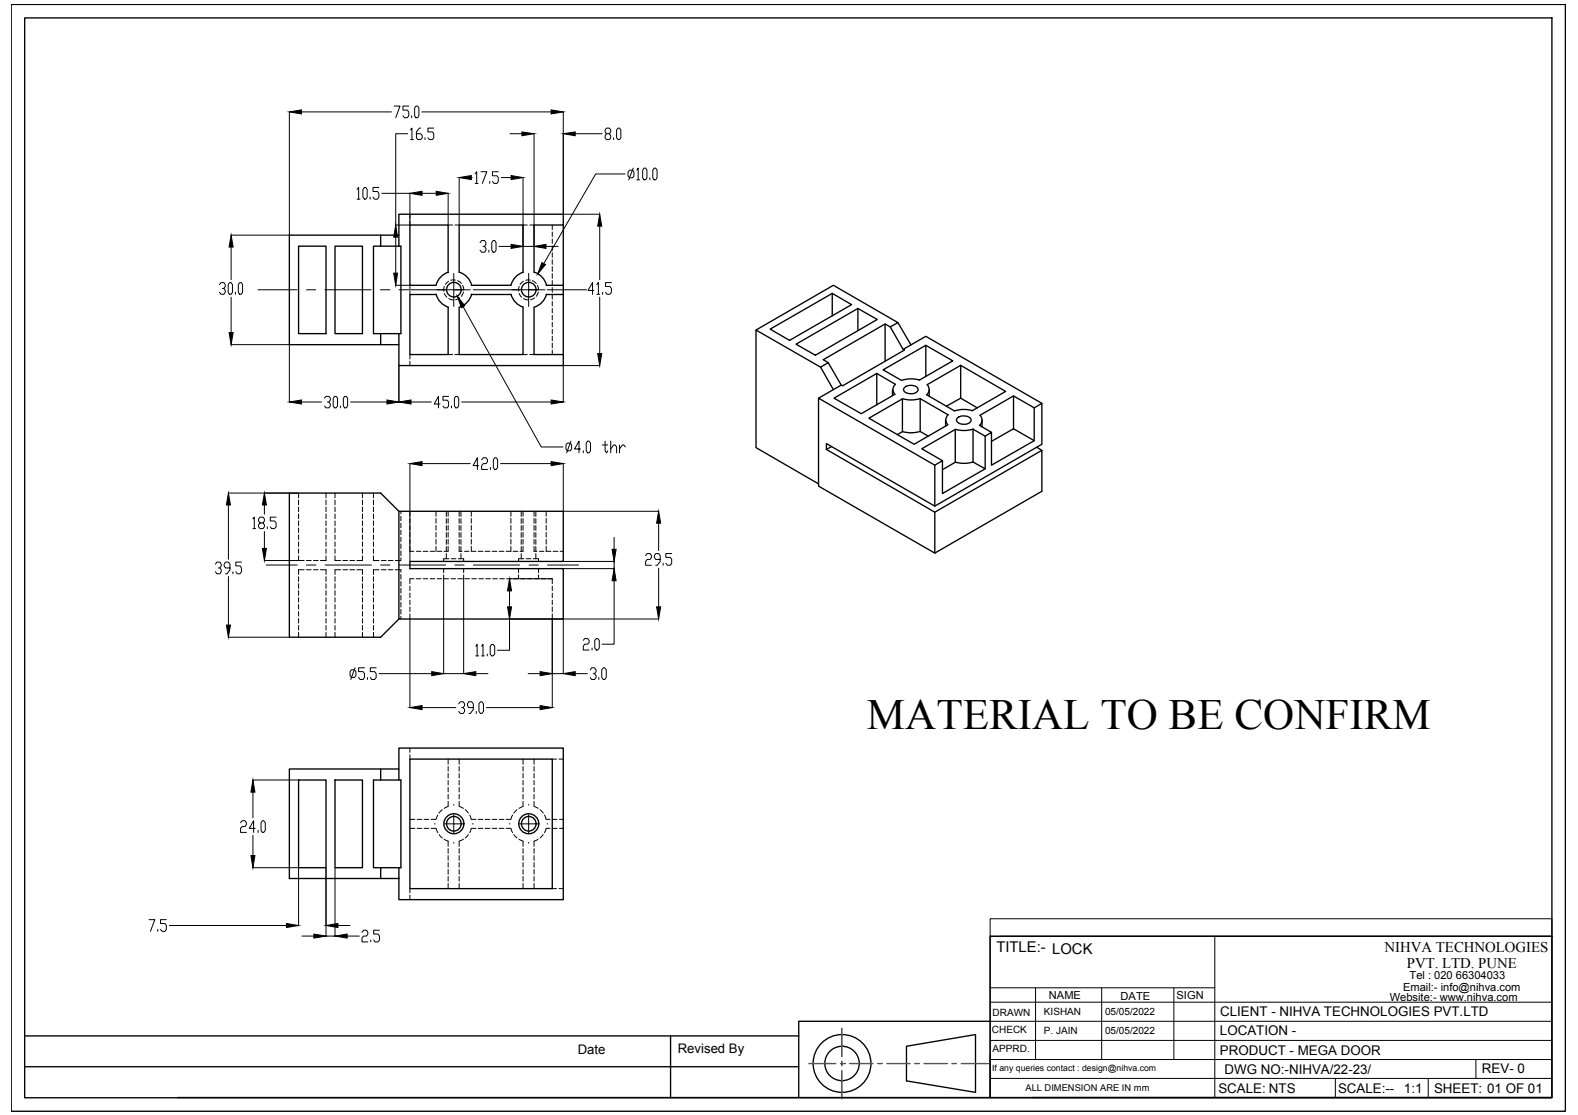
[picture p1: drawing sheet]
<svg xmlns="http://www.w3.org/2000/svg" width="297mm" height="210mm" viewBox="0 0 297 210" stroke-linecap="round" stroke-linejoin="round" font-family="sans-serif">
<!-- layer: 0 -->
<g fill="none" stroke="#000" stroke-width=".25">
<path d="M2.1 .8h292.6v208.4h-292.6zM4.6 3.4h287.5v203.3h-287.5zM54.5 44.3h17.2v2h-1.4v16.5h1.4v2.1h-17.2zM56.2 46.3h5.2v16.5h-5.2zM63.1 46.3h5.1v16.5h-5.1zM71.7 44.3h3.4v2h-3.4M75.1 44.3v-4h30.9v2.1h-5.5v8.9M75.1 46.3h.4v16.5h-.4M82.1 55.4a3.6 3.6 0 0 0 2.3 2.5v8.8h-7.2v-11.3h4.9M84.4 51.3v-8.9h-7.2v11.3h4.9M84.4 51.2a3.5 3.5 0 0 0-2.3 2.5M86.4 51.3v-8.9h12.1v8.9"/>
<path d="M86.5 51.2a3.5 3.5 0 0 1 2.3 2.5M88.7 53.7h7.5M88.7 55.4h7.5M88.8 55.4a3.5 3.5 0 0 1-2.3 2.4l-.1 8.9h12.1v-8.8M96.2 55.4a3.5 3.5 0 0 0 2.3 2.4M98.5 51.2a3.5 3.5 0 0 0-2.3 2.5M100.5 57.9v8.8h5.5v2.1h-30.9v-3.9M100.6 51.2a3.5 3.5 0 0 1 2.3 2.5M102.8 53.7h3.2M102.9 55.4a3.5 3.5 0 0 1-2.3 2.4M106 53.7v1.7h-3.2M106 42.4v11.3"/>
<path d="M106 55.4v11.3M156.7 55.2v4.3M161.5 58.1v4.2M71.7 62.8h3.4v2.1h-3.4M142.3 62.1l14.6-8.4 12.1 7-1.4 .8-1-.5-11.6 6.7 .9 .6M145 62l11.7-6.8 3.6 2.1-11.7 6.8zM149.8 64.8l11.7-6.7 3.6 2-11.6 6.8zM154.1 75l21.9 12.6v7.7l-20.4-11.8v1.1l20.4 11.8v7.7l-21.9-12.6zM154.1 75l4.3-2.5 .2 .1 11.7-6.7-.3-.1 4.3-2.5 21.8 12.6M154.5 69.1l-12.2-7v22.2l11.8 6.8M158.4 72.5l-2.5-4.2-1.4 .8 2.4 4.2M165 70.3v5.9"/>
<path d="M166.6 61v7M167.6 61.5l2.4 4.3M168 73.3v1.2M168.5 72.3l-3.5-2-8 4.7 5.1 2.9 6.3-3.7M168.6 72.3a1.29 1.29 0 0 0-.1 1.9M169 60.7l2.5 4.2M170.2 73a1.78 1.78 0 0 1 2.6 .2 1.42 1.42 0 0 1-2 .8 .68 .68 0 0 1-.6-1zM173 71.6l6.4-3.7-5.1-2.9-8.1 4.6 3.5 2M173.1 71.5l-1.7-.2-1.6 .3M173.2 75l-1.6 .3-1.7-.2M174.3 65v5.9M174.9 73.3v1.3"/>
<path d="M178 79.1v1.1M178.1 76.5l2.7-1.5 3.2 1.8M178.4 80l-6.3 3.6-8.5-4.9 6.3-3.6v6.2l-1 .5M178.5 78.1l-5.3-3.1v6.2M178.5 78.1a1.29 1.29 0 0 0-.1 1.9M179.7 77.4l1.7-.3 1.6 .2 6.3-3.6-8.5-4.9-6.3 3.6a1.29 1.29 0 0 1-.1 1.9l5.3 3.1M180.2 78.8a1.78 1.78 0 0 1 2.6 .2 1.17 1.17 0 0 1-1.6 .9 .87 .87 0 0 1-1-1.1zM180.8 68.8v6.2M184.9 79.1v1.3M190.8 74.5v6.2M194.7 76.8l-3.9-2.3-6.3 3.7a1.29 1.29 0 0 1-.1 1.9l2.2 1.3M75.1 96.3h30.9v9.4h-28.8v1.3h28.8v9.5h-30.9z"/>
<path d="M75.1 96.3l-3.4-3.5h-17.2v27.2h17.2l3.4-3.5M156.5 84.1l-.9 .5M173.2 81.2l1.5 .9M173.2 81.2l-1.6 .3-1.7-.2M176 87.6l1.4-.9v6.2l8-4.6v-6.2l1.2-.7v6.2l8.1-4.6v-6.2l1.4-.9v7.7l-20.1 11.7M176 96.4l20.1-11.6v7.7l-20.1 11.6M177.4 86.7l-3.9-2.2 6.3-3.7v6.2l-2.4 1.4M183.2 80.8l-1.7 .3-1.6-.3M183.2 87l-1.7 .2-1.6-.2M185.4 82.1l-2.2-1.3v6.2l2.2 1.3M194.7 83l-3.9-2.3-4.2 2.4M195.1 84.2l1 .6"/>
<path d="M56.2 146.8h5.2v16.6h-5.2zM63.1 146.8h5.1v16.6h-5.1zM71.7 144.8h3.4v2h-3.4M75.1 144.8v-4h30.9v28.6h-30.9v-4M75.1 146.8h.4v16.6h-.4M77.2 142.9h26.8v24.4h-26.8zM71.7 163.4h3.4v2h-3.4zM71.7 163.4h-1.4v-16.6h1.4v-2h-17.2v20.6h17.2M186.4 176.3h105.7v30.3h-105.7zM4.6 195h145.8M126.2 195v11.7M170.6 197l13-2.2v10.8l-13-2.1z"/>
<path d="M186.4 192.3h-36v14.3h-117M4.6 200.8h145.8M150.4 206.6h36M194.3 206.6h97.8"/>
<circle cx="85.4" cy="54.5" r="1.38"/>
<circle cx="99.5" cy="54.5" r="1.38"/>
<circle cx="85.4" cy="155.1" r="1.88"/>
<circle cx="85.4" cy="155.1" r="1.38"/>
<circle cx="99.5" cy="155.1" r="1.88"/>
<circle cx="99.5" cy="155.1" r="1.38"/>
<circle cx="158.5" cy="200.2" r="5.4"/>
<circle cx="158.5" cy="200.2" r="3.2"/>
</g>
<g fill="none" stroke="#000" stroke-width=".19">
<path d="M74.2 20h1.1l-.8 2.2M76.9 20h-1.1v.7h.9l.2 .4v.7l-.2 .4h-.6l-.3-.4M78.3 20h.3l.3 .3v1.5l-.3 .4h-.3l-.3-.4v-1.5zM54.5 21.1v23.1M56.8 21.1h16.9M67.2 35.7l.3-.4v2.2M67.2 37.5h.6M68.6 35.3h.3l.2 .4v1.4l-.2 .4h-.3l-.3-.4v-1.4zM69.7 37.1v.4M71.3 35.3h-1.1v.8h.9l.2 .3v.7l-.2 .4h-.6l-.3-.4M71.9 36.4h5.3v6M76.7 25.2h-2.2v17.2h2.6"/>
<path d="M77.3 24.5l.2-.4v2.2M77.3 26.3h.5M77.5 21.8v.4M79.2 24.1h-.3l-.5 .7v1.1l.2 .4h.6l.3-.4v-.3l-.3-.4h-.8M79.4 21.1h24.3M79.4 36.4h2.7M80 25.9v.4M81.6 24.1h-1.1v.7h.9l.2 .4v.7l-.2 .4h-.6l-.3-.4M84.4 36.4v5.9M86.4 33.4v8.9M88.7 33.4h.2M89.4 32.7l.3-.4v2.2"/>
<path d="M89.4 34.5h.6M90.5 32.3h1.1l-.8 2.2M92.2 34.1v.4M93.8 32.3h-1.1v.8h.8l.3 .3v.7l-.3 .4h-.5l-.3-.4M94.3 33.4h1.9M96 25.2h2.2M98.5 33.4v8.9M100.5 25.2v17.1M106 21.1v19.2M108.3 25.2h5.1M114.2 25.2l-.3-.4v-.3l.3-.4h.5l.3 .4v.3l-.3 .4h-.5l-.3 .4v.3l.3 .4h.5l.3-.4v-.3l-.3-.4M115.5 25.9v.4"/>
<path d="M116.4 24.1h.2l.3 .4v1.4l-.3 .4h-.2l-.3-.4v-1.4zM117.7 32.8h-5.6l-9.8 16.8M118.5 32h.6l.2 .4v.7l-.2 .4h-.6l-.3-.4v-.7zM119.2 31.7l-.9 2.2M119.9 32l.2-.3v2.2M119.9 33.9h.5M121.2 31.7h.3l.3 .3v1.5l-.3 .4h-.3l-.2-.4v-1.5zM122.3 33.5v.4M123.1 31.7h.3l.3 .3v1.5l-.3 .4h-.3l-.2-.4v-1.5zM41.3 53.6l.3-.4h.5l.3 .4v.3l-.3 .4h-.2M42.1 54.3l.3 .4v.3l-.3 .4h-.5l-.3-.4M43.2 53.2h.3l.3 .4v1.4l-.3 .4h-.3l-.2-.4v-1.4z"/>
<path d="M43.5 44.3h10.9M43.5 46.5v6.1M43.5 56v6.6M44.3 55v.4M45.1 53.2h.3l.3 .4v1.4l-.3 .4h-.3l-.2-.4v-1.4zM48.6 54.6h7.3M57.7 54.6h1.7M61.2 54.6h8.7M71.6 54.6h1.8M74.5 53.7h2.6M74.5 44.6v6.8M75.1 54.6h8.7"/>
<path d="M77.2 53.7v.6M77.2 54.8v.6M83.6 53.9v.9M83.6 55.2l.5 .8M84.4 42.4h.8M84.4 52.9l-.6 .6M84.5 56.2l.8 .3M85.4 51.5v3.1h-1.7M85.6 54.6h2.9M85.6 42.4h.8M85.7 52.7l-.8 .1M86.1 52.8l.8 .6"/>
<path d="M86.6 56.1l-.8 .3M87.1 53.7l.2 .9M87.2 54.6h-1.8v3.1M87.2 57.8l14.7 26.3h4.1M87.2 55l-.3 .8M89.1 54.6h8.7M90.4 45.7l.3-.4h.5l.3 .4v.3l-.3 .4h-.3M91.2 46.4l.3 .4v.3l-.3 .4h-.5l-.3-.4M92 47.1v.4M92.8 45.3h.3l.3 .4v1.4l-.3 .4h-.3l-.2-.4v-1.4zM93.9 46.4h2.3M97.7 53.9l-.1 .9"/>
<path d="M97.7 55.2l.5 .8M98.5 42.4v4h2v-4M98.5 42.4h.8M98.5 52.9l-.6 .6M98.5 56.2l.9 .3M99.5 51.5v3.1h-1.8M99.6 54.6h3M99.7 42.4h.8M99.8 52.7l-.8 .1M100.2 52.8l.8 .6M100.6 56.1l-.7 .3M101.2 53.7l.2 .9"/>
<path d="M101.2 54.6h-1.7v3.1M101.3 55l-.3 .8M102.8 46.4h2.3M103 54.6h7.4M104 42.4v.8M104 43.7v.8M104 45v.8M104 46.3v.8M104 47.6v.9M104 48.9v.9M104 50.2v.9M104 51.5v.9"/>
<path d="M104 52.8v.9M104 54.1v.9M104 55.4v.9M104 56.8v.8M104 58.1v.8M104 59.4v.8M106.1 40.3h6.8M111.8 54.7h-1.1l.8-1.5v2.2M112.3 53.6l.3-.4v2.2M112.3 55.4h.6M112.9 42.6v10M112.9 56v10.6"/>
<path d="M113.4 55v.4M115.1 53.2h-1.1v.7h.8l.3 .4v.7l-.3 .4h-.6l-.2-.4M43.5 64.9h10.9M54.5 64.9v10.8M56.8 75.7h3.7M61.1 75l.3-.4h.5l.3 .4v.3l-.3 .4h-.3M61.9 75.7l.3 .4v.3l-.3 .4h-.5l-.3-.4M63 74.6h.3l.2 .4v1.4l-.2 .4h-.3l-.3-.4v-1.4zM64.1 76.4v.4M64.9 74.6h.3l.2 .4v1.4l-.2 .4h-.3l-.3-.4v-1.4zM66 75.7h6.8M75.1 68.9v6.8"/>
<path d="M77.2 66.7v.9M77.2 68v.8M77.4 75.7h3.8M82.8 76.1h-1.1l.8-1.5v2.2M84.4 66.7h.8M84.4 74.6h-1v.7h.8l.2 .4v.7l-.2 .4h-.6l-.2-.4M85 76.4v.4M85.6 66.7h.8M85.8 74.6h.3l.2 .4v1.4l-.2 .4h-.3l-.3-.4v-1.4zM86.9 75.7h16.8M98.5 66.7h.8M99.7 66.7h.8"/>
<path d="M104 60.7v.8M104 62v.9M104 63.3v.9M104 64.6v.9M104 65.9v.8M106 68.9v6.8M106.1 68.8h6.8M43 92.8h13.2M43 95.1v10.2M47.6 97.7l.3-.3v2.1M47.6 99.5h.5M49 98.5l-.3-.4v-.4l.3-.3h.5l.3 .3v.4l-.3 .4h-.5l-.3 .3v.4l.3 .3h.5l.3-.3v-.4l-.3-.3"/>
<path d="M49.8 95.1v1.7M50.3 99.2v.3M52 97.4h-1.1v.7h.8l.3 .4v.7l-.3 .3h-.6l-.2-.3M56.2 92.8v.9M56.2 94.1v.9M56.2 95.4v.9M56.2 96.8v.8M56.2 98.1v.9M56.2 99.4v.9M61.4 92.8v.9M61.4 94.1v.9M61.4 95.4v.9"/>
<path d="M61.4 96.8v.8M61.4 98.1v.9M61.4 99.4v.9M63.1 92.8v.9M63.1 94.1v.9M63.1 95.4v.9M63.1 96.8v.8M63.1 98.1v.9M63.1 99.4v.9M68.2 92.8v.9M68.2 94.1v.9M68.2 95.4v.9"/>
<path d="M68.2 96.8v.8M68.2 98.1v.9M68.2 99.4v.9M70.3 92.8v.9M70.3 94.1v.9M70.3 95.4v.9M70.3 96.8v.8M70.3 98.1v.9M70.3 99.4v.9M75.5 96.3v.4M75.5 97.2v.8M75.5 98.5v.8"/>
<path d="M75.5 99.8v.9M77.2 87.3v18.3M79.4 87.3h9.1M82.1 96.3v.9M82.1 97.6v.9M82.1 98.9v.9M84 96.3v.9M84 97.6v.9M84 99v.9M84.4 96.3v.9M84.4 97.6v.9M84.4 98.9v.9"/>
<path d="M86.4 96.3v.9M86.4 97.6v.9M86.4 98.9v.9M86.8 96.3v.9M86.8 97.6v.9M86.8 99v.9M88.7 96.3v.9M88.7 97.6v.9M88.7 98.9v.9M90.1 87.7h-1l.8-1.5v2.2M90.7 86.6l.3-.4h.5l.3 .4v.3l-.3 .4h-.5l-.3 .4v.7h1.1M92.3 88v.4"/>
<path d="M93.1 86.2h.3l.3 .4v1.4l-.3 .4h-.3l-.2-.4v-1.4zM94.2 87.3h9.5M96.2 96.3v.9M96.2 97.6v.9M96.2 98.9v.9M98.1 96.3v.9M98.1 97.6v.9M98.1 99v.9M98.5 96.3v.9M98.5 97.6v.9M98.5 98.9v.9M100.5 96.3v.9"/>
<path d="M100.5 97.6v.9M100.5 98.9v.9M100.9 96.3v.9M100.9 97.6v.9M100.9 99v.9M102.8 96.3v.9M102.8 97.6v.9M102.8 98.9v.9M106 87.3v8.9M106.1 96.3h17.9M106.8 83.4h.5l.3 .4v.7l-.3 .4h-.5l-.3-.4v-.7zM107.5 83l-.8 2.2"/>
<path d="M109.2 84.5h-1.1l.9-1.5v2.2M109.8 84.9v.3M110.6 83h.3l.3 .4v1.5l-.3 .3h-.3l-.3-.3v-1.5zM113.4 83.8h1M113.9 83v1.9l.3 .3 .2-.3M115 84.5l.5-.7h.3l.3 .3v1.1M115 83v2.2M116.6 83.8v1.4M117.7 84.1l-.3-.3h-.2l-.6 .7M124 98.5v5.2M40.5 106.2l.3-.4h.6l.2 .4v.3l-.2 .4h-.3M41.4 106.9l.2 .4v.3l-.2 .4h-.6l-.3-.4"/>
<path d="M43 120h11.4M43 108.5v9.2M43.3 106.9h-.9l-.2-.4v-.3l.2-.4h.6l.3 .4v1.1l-.6 .7h-.3M43.8 107.6v.4M45.5 105.8h-1.1v.7h.8l.3 .4v.7l-.3 .4h-.6l-.2-.4M49.8 105.5h7.5M49.8 100.1v3.1M50.1 106.4h5.9M56.2 100.7v.8M56.2 102v.9M56.2 103.3v.9M56.2 104.6v.9"/>
<path d="M56.2 108.6v.9M56.2 109.9v.9M56.2 111.2v.9M56.2 112.5v.9M56.2 113.8v.9M56.2 115.1v.9M56.2 116.4v.9M56.2 117.8v.8M56.2 119v1M57.3 107.3h-1.1v.8M57.7 107.3h.9M57.7 105.5h.9"/>
<path d="M57.7 106.4h1.8M59 107.3h.9M59 105.5h.9M60.3 107.3h1.1v.8M61.2 106.4h8.7M61.4 100.7v.8M61.4 102v.9M61.4 103.3v.9M61.4 104.6v.9h-1.1M61.4 108.6v.9M61.4 109.9v.9M61.4 111.2v.9"/>
<path d="M61.4 112.5v.9M61.4 113.8v.9M61.4 115.1v.9M61.4 116.4v.9M61.4 117.8v.8M61.4 119v1M63.1 104.6v.9h1M63.1 100.7v.8M63.1 102v.9M63.1 103.3v.9M63.1 108.6v.9M63.1 109.9v.9"/>
<path d="M63.1 111.2v.9M63.1 112.5v.9M63.1 113.8v.9M63.1 115.1v.9M63.1 116.4v.9M63.1 117.8v.8M63.1 119v1M64.1 107.3h-1v.8M64.5 107.3h.9M64.5 105.5h.9M65.9 107.3h.8M65.9 105.5h.8"/>
<path d="M67.2 107.3h1v.8M68.2 100.7v.8M68.2 102v.9M68.2 103.3v.9M68.2 104.6v.9h-1M68.2 108.6v.9M68.2 109.9v.9M68.2 111.2v.9M68.2 112.5v.9M68.2 113.8v.9M68.2 115.1v.9M68.2 116.4v.9"/>
<path d="M68.2 117.8v.8M68.2 119v1M70.3 100.7v.8M70.3 102v.9M70.3 103.3v.9M70.3 104.6v.9h1.1M70.3 108.6v.9M70.3 109.9v.9M70.3 111.2v.9M70.3 112.5v.9M70.3 113.8v.9M70.3 115.1v.9"/>
<path d="M70.3 116.4v.9M70.3 117.8v.8M70.3 119v1M71.4 107.3h-1.1v.8M71.7 106.4h1.7M71.8 107.3h.9M71.8 105.5h.9M73.1 107.3h.9M73.1 105.5h.9M74.4 107.3h1.1v.4M75.2 106.4h8.7M75.5 105v.5h-1.1"/>
<path d="M75.5 101.1v.9M75.5 102.4v.9M75.5 103.7v.9M75.5 108.1v.9M75.5 109.5v.8M75.5 110.8v.9M75.5 112.1v.9M75.5 113.4v.9M75.5 114.7v.9M75.5 116v.5M77.2 103.8h.7M77.2 110.3v.9"/>
<path d="M77.2 111.7v.8M77.2 113v.8M77.2 114.2v.9M77.2 115.6v17.6M77.9 109h-.7v.9M78.3 109h.9M78.4 103.8h.8M79.7 103.8h.8M79.7 109h.8M81 103.8h.9M81 109h.8M82.1 100.2v.9"/>
<path d="M82.1 101.5v.9M82.1 102.9v.9M82.3 103.8h.9M82.3 109h.8M83.5 108.2v18.6h3.8v-18.6M83.5 107v.8M83.6 109h.8M84 100.3v.9M84 101.6v.9M84 102.9v.8M84 104.2v1M84.4 102.9v.9h-.8"/>
<path d="M84.4 100.2v.9M84.4 101.5v.9M84.5 105.2h-1v.5M84.9 109h.9M84.9 105.2h.9M85.6 106.4h1.8M86.2 109h.9M86.3 105.2h1v.5M86.4 102.9v.9h.6M86.4 100.2v.9M86.4 101.5v.9M86.8 100.3v.9"/>
<path d="M86.8 101.6v.9M86.8 102.9v.8M86.8 104.2v1M87.3 107v.8M87.4 103.8h.9M87.5 109h.9M88.7 100.2v.9M88.7 101.5v.9M88.7 102.9v.9M88.8 103.8h.8M88.8 109h.9M89.1 106.4h8.7"/>
<path d="M90 103.8h.9M90.1 109h.9M91.3 103.8h.9M91.4 109h.9M92.7 103.8h.8M92.7 109h.9M94 103.8h.9M94.1 109h.8M95.4 109h8.6v.9M95.9 111.2v3M96.2 102.9v.9h-.9M96.2 100.2v.9"/>
<path d="M96.2 101.5v.9M96.6 103.8h.9M97.6 107v.8M97.6 108.2v.8M98.1 100.3v.9M98.1 101.6v.9M98.1 102.9v.8M98.1 104.2v1M98.5 102.9v.9h-.6M98.5 100.2v.9M98.5 101.5v.9M98.6 105.2h-1v.5"/>
<path d="M99 105.2h.9M99.6 106.4h1.7M100.4 105.2h1v.5M100.5 102.9v.9h.6M100.5 100.2v.9M100.5 101.5v.9M100.9 100.3v.9M100.9 101.6v.9M100.9 102.9v.8M100.9 104.2v1M101.4 107v.8M101.4 108.2v.8"/>
<path d="M101.5 103.8h.9M102.8 102.9v.9h.9M102.8 100.2v.9M102.8 101.5v.9M103.1 106.4h5.8M104 110.3v.9M104 111.7v.8M104 113v.8M104 114.2v.9M104 115.6v17.6M104.1 103.8h.9M105.4 103.8h.6"/>
<path d="M106 116.5h-10.1v5.9h-2.3M106 116.6v10.2h-2M106.1 105.7h9.5v1.3h-9.5M106.1 116.5h17.9M115.6 109.3v12h-2.2M115.6 101.2v2.2M121.5 104.6l.3-.4h.6l.2 .4v.3l-.2 .4h-.6l-.3 .4v.7h1.1M124 107v7.2M124.3 105.3h-.9l-.2-.4v-.3l.2-.4h.6l.3 .4v1.1l-.6 .7h-.3M124.8 106v.4M126.4 104.2h-1.1v.7h.9l.2 .4v.7l-.2 .4h-.6l-.3-.4M66.2 126.1h.5l.3 .3v.8l-.3 .3h-.5l-.3-.3v-.8z"/>
<path d="M66.8 125.7l-.8 2.2M68.6 125.7h-1.1v.7h.9l.2 .4v.7l-.2 .4h-.6l-.3-.4M69.2 127.5v.4M70.8 125.7h-1.1v.7h.8l.3 .4v.7l-.3 .4h-.5l-.3-.4M71.4 126.8h9.9M79.4 133.2h6.4M86.3 132.5l.3-.4h.6l.2 .4v.3l-.2 .4h-.3M87.2 133.2l.2 .3v.4l-.2 .4h-.6l-.3-.4M89.1 133.2h-.8l-.3-.4v-.3l.3-.4h.5l.3 .4v1l-.6 .8h-.2M89.6 121.7l.2-.4v2.2M89.6 126.8h2.2M89.6 123.5h.5"/>
<path d="M89.6 133.9v.4M90.5 132.1h.2l.3 .4v1.4l-.3 .4h-.2l-.3-.4v-1.4zM90.7 121.7l.2-.4v2.2M90.7 123.5h.5M91.6 133.2h10.1M91.7 123.1v.4M92.6 121.3h.2l.3 .4v1.4l-.3 .4h-.2l-.3-.4v-1.4zM99.4 126.8h2.3M108.3 126.8h2.3M109.8 120.6l.3-.4h.5l.3 .4v.3l-.3 .4h-.5l-.3 .4v.7h1.1M111.1 126.1l.3-.4h.5l.3 .4v.3l-.3 .4h-.2M111.4 122v.4"/>
<path d="M111.9 126.8l.3 .4v.3l-.3 .4h-.5l-.3-.4M112.3 120.2h.2l.3 .4v1.4l-.3 .4h-.2l-.3-.4v-1.4zM112.7 127.5v.4M113.6 125.7h.2l.3 .4v1.4l-.3 .4h-.2l-.3-.4v-1.4zM45.3 154.9l.3-.4h.5l.3 .4v.3l-.3 .4h-.5l-.3 .3v.8h1.1M47.6 146.8h8.6M47.6 149.1v4.9M47.6 157.3v3.8M48 155.9h-1.1l.8-1.4v2.2M48.6 156.3v.4M49.4 154.5h.2l.3 .4v1.4l-.3 .4h-.2l-.3-.4v-1.4zM77.2 140.8v.8"/>
<path d="M77.2 142.1v.8M77.2 155.9h.9M77.2 154.2h.9M78.5 155.9h.9M78.5 154.2h.9M79.8 155.9h.9M79.8 154.2h.9M81.1 155.9h1l.3 .8M81.8 155.1h.1M82.4 153.4l-.3 .8h-1M82.7 157.1l.6 .7M83.3 152.4l-.7 .7"/>
<path d="M83.6 158l.8 .4v.9M84.4 150.9v.9l-.8 .4M84.4 142.9v1M84.4 144.3v.9M84.4 145.6v.9M84.4 146.9v.9M84.4 148.2v.9M84.4 149.5v.9M84.4 159.8v.8M85.4 153.4v1.7h-1.7M85.4 151.5v.1M85.4 158.6v.1"/>
<path d="M86.4 150.9v.9l.8 .4M86.4 142.9v1M86.4 144.3v.9M86.4 145.6v.9M86.4 146.9v.9M86.4 148.2v.9M86.4 149.5v.9M86.4 159.8v.8M87.2 155.1h-1.8v1.7M87.2 158l-.8 .4v.9M87.6 152.4l.6 .7M88.2 157.1l-.6 .7"/>
<path d="M88.4 153.4l.3 .8h.9M88.9 155.1h.2M89.6 155.9h-.9l-.3 .8M90 155.9h.9M90 154.2h.9M91.3 155.9h.9M91.3 154.2h.9M92.7 155.9h.8M92.7 154.2h.8M94 155.9h.9M94 154.2h.9M95.3 155.9h.9l.3 .8"/>
<path d="M95.9 155.1h.1M96.5 153.4l-.3 .8h-.9M96.7 157.1l.6 .7M97.3 152.4l-.6 .7M97.7 158l.8 .4v.9M98.5 150.9v.9l-.8 .4M98.5 142.9v1M98.5 144.3v.9M98.5 145.6v.9M98.5 146.9v.9M98.5 148.2v.9M98.5 149.5v.9"/>
<path d="M98.5 159.8v.8M99.5 153.4v1.7h-1.8M99.5 151.5v.1M99.5 158.6v.1M100.5 150.9v.9l.8 .4M100.5 142.9v1M100.5 144.3v.9M100.5 145.6v.9M100.5 146.9v.9M100.5 148.2v.9M100.5 149.5v.9M100.5 159.8v.8"/>
<path d="M101.2 155.1h-1.7v1.7M101.3 158l-.8 .4v.9M101.7 152.4l.6 .7M102.3 157.1l-.6 .7M102.5 153.4l.3 .8h.7M103 155.1h.1M103.5 155.9h-.7l-.3 .8M104 142.9h.8M104 155.9h.8M104 154.2h.8M105.2 142.9h.8M105.3 155.9h.7"/>
<path d="M105.3 154.2h.7M28.1 173.1h1.1l-.9 2.2M29.7 174.9v.4M31.3 173.1h-1.1v.7h.9l.2 .4v.7l-.2 .4h-.6l-.3-.4M31.9 174.2h22M47.6 163.4h8.6M56.2 163.4v10.8M56.8 176.2h2.3M61.4 163.4v12.8h1.7v-12.8M63.6 174.2h2.3M65.3 176.2h2.3M68.1 175.5l.3-.4h.6l.2 .4v.3l-.2 .4h-.6l-.3 .4v.7h1.1"/>
<path d="M69.8 176.9v.4M71.4 175.1h-1.1v.7h.8l.3 .4v.7l-.3 .4h-.5l-.3-.4M77.2 167.3v.8M77.2 168.5v.9M84.4 161.1v.9M84.4 162.4v.9M84.4 163.7v.9M84.4 165v.9M84.4 166.3v1M86.4 161.1v.9M86.4 162.4v.9M86.4 163.7v.9"/>
<path d="M86.4 165v.9M86.4 166.3v1M98.5 161.1v.9M98.5 162.4v.9M98.5 163.7v.9M98.5 165v.9M98.5 166.3v1M100.5 161.1v.9M100.5 162.4v.9M100.5 163.7v.9M100.5 165v.9M100.5 166.3v1"/>
<path d="M104 167.3h.8M105.2 167.3h.8M186.4 173h105.7v3.3h-105.7zM186.4 176.3v30.3M188.2 176.3h103.9M228.7 176.3v30.3M186.4 199.5h105.7M186.4 195.9h105.7M186.4 192.3h105.7M186.4 188.7h105.7M186.4 186h42.3M194.9 186v13.5"/>
<path d="M207.4 186v13.5M221 186v13.5M277.8 199.5v3.5M186.4 203h105.7M251.4 203v3.6M268.8 203v3.6"/>
</g>
<g fill="#000" stroke="#000" stroke-width=".19">
<path d="M54.5 21.1l2.3-.4v.7zM77.2 36.4l2.2-.4v.8zM82.1 36l2.3 .4-2.3 .4zM86.4 33.4l2.3-.4v.8zM96.2 33l2.3 .4-2.3 .4zM98.2 24.8l2.3 .4-2.3 .4zM103.7 20.7l2.3 .4-2.3 .3zM106 25.2l2.3-.4v.8zM43.5 44.3l.4 2.2h-.8zM74.1 51.4h.7l-.3 2.3zM74.5 42.4l.3 2.2h-.7zM86.1 55.8l1.4 1.8-.6 .3z"/>
<path d="M96.2 46l2.3 .4-2.3 .4zM102 49.4l.7 .4-1.5 1.8zM100.5 46.4l2.3-.4v.8zM112.9 40.3l.4 2.3h-.8zM43.1 62.6h.8l-.4 2.3zM54.5 75.7l2.3-.4v.8zM72.8 75.3l2.3 .4-2.3 .4zM75.1 75.7l2.3-.4v.8zM103.7 75.3l2.3 .4-2.3 .4zM112.5 66.6h.8l-.4 2.2zM43 92.8l.4 2.3h-.8zM49.8 92.8l.4 2.3h-.8z"/>
<path d="M77.2 87.3l2.2-.4v.8zM103.7 86.9l2.3 .4-2.3 .4zM124 96.3l.4 2.2h-.8zM42.6 117.7h.8l-.4 2.3zM49.4 103.2h.8l-.4 2.3zM95.9 109l.4 2.2h-.8zM95.5 114.2h.8l-.4 2.3zM115.2 103.4h.8l-.4 2.3zM115.6 107l.4 2.3h-.8zM123.6 114.2h.8l-.4 2.3zM77.2 133.2l2.2-.4v.8zM81.3 126.4l2.2 .4-2.2 .4z"/>
<path d="M87.3 126.8l2.3-.4v.8zM101.7 132.8l2.3 .4-2.3 .4zM101.7 126.4l2.3 .4-2.3 .4zM106 126.8l2.3-.4v.8zM47.6 146.8l.4 2.3h-.8zM47.2 161.1h.8l-.4 2.3zM53.9 173.8l2.3 .4-2.3 .4zM59.1 175.8l2.3 .4-2.3 .4zM61.4 174.2l2.2-.4v.8zM63.1 176.2l2.2-.4v.8z"/>
</g>
<path d="M158.5 193.6v5.3M158.5 199.8v.8M152.3 200.2h5M158.2 200.2h.9M158.5 201.5v5.4M160 200.2h4.3M165.2 200.2h.9M166.9 200.2h4.4M172.2 200.2h.8M173.9 200.2h4.4M179.2 200.2h.8M180.9 200.2h5.1" fill="none" stroke="#f00" stroke-width=".25"/>
<text font-size="8.1" x="163.2" y="137.3">MATERIAL TO BE CONFIRM</text>
<g font-size="2.8">
<text x="187.6" y="179.2">TITLE:- LOCK</text>
<text x="260.6" y="179.1">NIHVA TECHNOLOGIES</text>
<text x="264.8" y="182.3">PVT. LTD. PUNE</text>
</g>
<g font-size="2.5">
<text x="229.7" y="191.3">CLIENT - NIHVA TECHNOLOGIES PVT.LTD</text>
<text x="229.6" y="194.9">LOCATION -</text>
<text x="108.7" y="198.5">Date</text>
<text x="127.6" y="198.2">Revised By</text>
<text x="229.6" y="198.5">PRODUCT - MEGA DOOR</text>
<text x="230.5" y="202.1">DWG NO:-NIHVA/22-23/</text>
<text x="279" y="202.1">REV- 0</text>
<text x="229.3" y="205.7">SCALE: NTS</text>
<text x="251.9" y="205.7">SCALE:--</text>
<text x="264.3" y="205.7">1:1</text>
<text x="269.9" y="205.7">SHEET: 01 OF 01</text>
</g>
<g font-size="2.1">
<text x="265.3" y="184.4">Tel : 020 66304033</text>
<text x="197.4" y="188.1">NAME</text>
<text x="210.9" y="188.2">DATE</text>
<text x="221.5" y="188">SIGN</text>
<text x="261.6" y="188.4">Website:- www.nihva.com</text>
<text x="264.1" y="186.5">Email:- info@nihva.com</text>
</g>
<g font-size="1.9">
<text x="186.8" y="191.2">DRAWN</text>
<text x="196.5" y="191.1">KISHAN</text>
<text x="208" y="191.1">05/05/2022</text>
<text x="186.7" y="194.4">CHECK</text>
<text x="186.8" y="198">APPRD.</text>
<text x="196.5" y="194.7">P. JAIN</text>
<text x="208" y="194.7">05/05/2022</text>
</g>
<text font-size="1.8" x="193" y="205.4">ALL DIMENSION ARE IN mm</text>
<text font-size="1.6" x="186.8" y="201.7">If any queries contact : design@nihva.com</text>
</svg>
